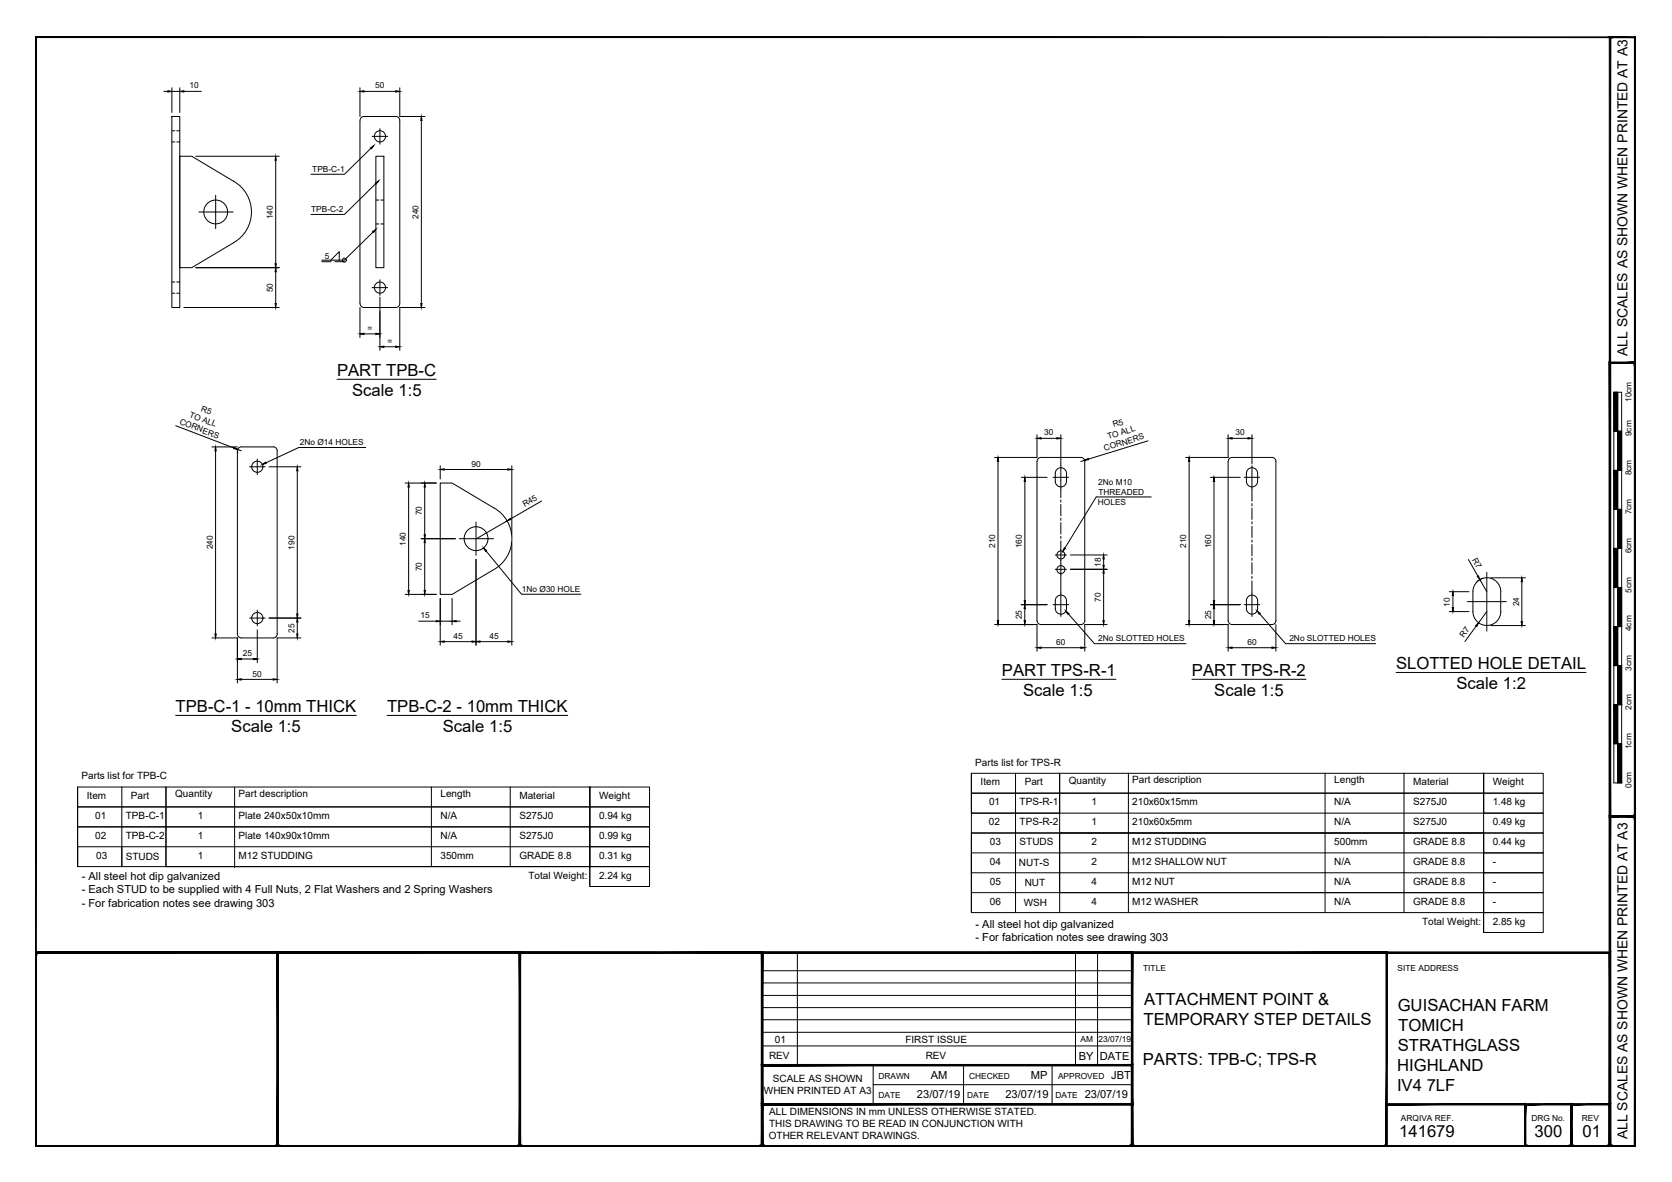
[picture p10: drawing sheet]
<svg xmlns="http://www.w3.org/2000/svg" width="420mm" height="297mm" viewBox="0 0 420 297" stroke-linecap="round" stroke-linejoin="round" font-family="sans-serif">
<!-- layer: PROPOSED OTHER USER 1 -->
<g fill="none" stroke="#000" stroke-width=".25">
<path d="M43.2 29.3h2v48h-2zM90.8 29.5l.7-.2h8a1.01 1.01 0 0 1 1 1v46a1.01 1.01 0 0 1-1.1 1h-7.9a1.04 1.04 0 0 1-1-1v-46zM94.5 39.3h2v28h-2zM58.6 45.5a8.9 8.9 0 0 1 .1 15.5l-10.5 6.3h-3v-28h3l10.5 6.2M59.7 113.3v46a1.01 1.01 0 0 0 1 1M60.6 112.3h8.1M60.7 112.3a1.01 1.01 0 0 0-1 1M68.7 112.3a1.01 1.01 0 0 1 1 1M69.6 113.3l.1 46a1.01 1.01 0 0 1-1 1h-8.1M260.9 115.3l.7-.3h10a.97 .97 0 0 1 1 1v39.9a1.01 1.01 0 0 1-1 1.1h-10a1.01 1.01 0 0 1-1-1.1v-39.9zM265.2 118.9a1.41 1.41 0 0 1 1.4-1.4 1.41 1.41 0 0 1 1.4 1.4M265.2 119v2"/>
<path d="M268 119v2M309.6 115h10a1.01 1.01 0 0 1 1 1v40a.97 .97 0 0 1-1 1h-10M309.6 115a1.01 1.01 0 0 0-1 1v39.9a1.01 1.01 0 0 0 1 1.1M313.2 118.9a1.41 1.41 0 0 1 1.4-1.4 1.41 1.41 0 0 1 1.4 1.4M313.2 119v2M316 119v2M124.1 127.6l-10.5-6.2h-3v28h3l10.5-6.3M124.1 127.6a8.9 8.9 0 0 1 0 15.5M265.2 121a1.41 1.41 0 0 0 1.4 1.4 1.41 1.41 0 0 0 1.4-1.4M313.2 121a1.41 1.41 0 0 0 1.4 1.4 1.41 1.41 0 0 0 1.4-1.4M265.2 152.9a1.41 1.41 0 0 0 1.4 1.4 1.41 1.41 0 0 0 1.4-1.4M265.2 153v-2a1.41 1.41 0 0 1 1.4-1.5 1.41 1.41 0 0 1 1.4 1.5v2"/>
<path d="M313.2 152.9a1.41 1.41 0 0 0 1.4 1.4 1.41 1.41 0 0 0 1.4-1.4M313.2 153v-2a1.41 1.41 0 0 1 1.4-1.5 1.41 1.41 0 0 1 1.4 1.5v2M371.2 146.2a3.5 3.5 0 0 1 3.8-.8 3.5 3.5 0 0 1 2.1 3.3v5a3.5 3.5 0 0 1-3.5 3.5 3.5 3.5 0 0 1-3.5-3.5v-5a3.5 3.5 0 0 1 1.1-2.5z"/>
<circle cx="95.5" cy="34.3" r="1.41"/>
<circle cx="54.2" cy="53.3" r="3"/>
<circle cx="95.5" cy="72.3" r="1.41"/>
<circle cx="64.7" cy="117.3" r="1.41"/>
<circle cx="119.6" cy="135.4" r="3"/>
<circle cx="266.6" cy="139.5" r="1.01"/>
<circle cx="64.7" cy="155.3" r="1.41"/>
<circle cx="266.6" cy="143.1" r="1.01"/>
</g>
<!-- layer: PROPOSED OTHER USER 1 - HIDDEN -->
<g fill="none" stroke="#000" stroke-width=".25">
<path d="M43.2 35.7h.7M43.2 32.9h.7M44.4 35.7h.8M44.4 32.9h.8M94.5 50.3h.7M94.5 56.3h.7M95.7 50.3h.8M95.7 56.3h.8M43.2 70.9h.7M43.2 73.7h.7M44.4 70.9h.8M44.4 73.7h.8"/>
<path d="M266.6 122.9v2.2M266.6 125.6v.6M266.6 126.8v2.8M266.6 130.2v.6M266.6 131.3v2.9M266.6 134.8v.5M266.6 135.9v2.2M314.6 122.9v3.1M314.6 126.5v.6M314.6 127.7v2.8M314.6 131.1v.6M314.6 132.2v2.9"/>
<path d="M314.6 135.7v.5M314.6 136.8v2.9M266.6 140.9v.8M266.6 144.5v4.5M314.6 140.3v.5M314.6 141.4v2.9M314.6 144.8v.6M314.6 146v3"/>
</g>
<!-- layer: TEXT AND DIMENSIONS -->
<g fill="none" stroke="#000" stroke-width=".25">
<path d="M41.2 23h1M43.2 23h2M43.2 22.1v6.2M45.2 22.1v6.2M46.2 23h4.4M49.2 39.3h21M90.5 22.1v7.2M91.5 23h7.9M93.2 37.3l-6.6 6.5h-8.5M93.5 34.3h3.9M95.5 32.3v3.9M100.5 22.1v7.2h6.3"/>
<path d="M105.9 30.3v46M50 53.3h8.6M54.2 49.1v8.4M69.3 40.3v26M93.7 58.3l-7.2 7.1h-5.7M94.4 46.1l-7.8 7.8h-8.5M46.2 77.3h24M49.2 67.3h21M69.3 68.3v8M80.9 65.8h2.3M83.1 65.4l2.1-2.2v2.2M84.2 65.8h2.3"/>
<path d="M90.5 77.3v7.5M93.5 72.3h3.9M95.5 70.3v3.9M95.5 74.7v13.3M106.8 77.3h-6.3v10.7M84.7 95.3h24.9M91.5 83.9h3M96.5 87.1h2.9M44.2 107l14.6 5.6M53.3 112.3h6.4M54.2 113.3v46M59.7 112.9l.9 .4"/>
<path d="M59.8 112.8l-.1 .5 .1 .5M62.7 117.3h3.9M64.7 115.4v3.9M67.6 117.3h8M74.7 118.3v36M91.9 112.5h-16.8l-8.3 3.8M110.6 117.1v3.3M111.6 118h16M128.6 117.1v17.3M250.8 116v40M256.6 120h6.5M260.6 109.2v5.8h-10.7"/>
<path d="M261.6 110.2h4M264.6 120h3.9M266.6 109.2v13.7M272.5 115.7l-.9 .3M288.5 110.8l-15 4.6M298.8 116v40M304.2 120h7.5M308.6 109.2v5.8h-10.7M309.6 110.2h4M312.7 120h3.9M314.6 109.2v7.4M314.6 117v5.9"/>
<path d="M101.8 121.4h7.8M102.7 122.4v26M105.8 135.4h8.6M106.7 122.4v12M106.7 136.4v12M115.4 135.4h8.6M119.6 131.2v8.4M122.2 138.5l8.8 10.8h15M127.4 130.9l-7.7 4.5M128.6 136.4v25.7M136.1 125.9l-7.8 4.5M257.5 121v30"/>
<path d="M265.2 139.5h2.8M266.6 138.1v2.8M269 139.5h9.2M289.3 124.9h-13.8l-7.9 12.8M305.1 121v30M62.7 155.3h3.9M64.7 153.4v3.9M64.7 158.3v8.2M67.6 155.3h8M74.7 156.3v3M101.8 149.4h7.8M105.2 156.1h4.4"/>
<path d="M110.6 150.4v11.7M110.6 156.1h3M113.6 150.4v6.6M114.6 156.1h1M119.6 140.6v21.5M249.9 157h10.7v6.7M256.6 152h6.5M257.5 153v3M264.6 152h3.9M265.2 143.1h2.8M266.6 141.7v2.8M266.6 149v5.9"/>
<path d="M268.5 154.3l6.5 7.5h23M269 143.1h9.2M277.3 140.5v1.5M277.3 144.1v11.9M278.2 157h-5.6v6.7M297.9 157h10.7v6.7M304.2 152h7.5M305.1 153v3M312.7 152h3.9M314.6 149v5.9M316.6 154.3l6.5 7.5h22.6M320.6 157v6.7"/>
<path d="M364.2 153.7h4.9M364.2 148.7h4.9M365.1 149.7v3M368.7 151.2h9.8M369 140.6l2.4 4.2M371 157.3l-2.9 3.9M371.9 145.7l1.7 3M372.6 145.3l-1.4 .9M373.6 143.8v14.8M373.6 153.7l-2.1 2.8M374.6 157.2h8.7M374.6 145.2h8.7"/>
<path d="M382.4 146.2v10M44.1 179.8h45.4M53.3 160.3h6.4v11.3M60.6 165.6h3.1M60.6 170.7h8.1M75.6 160.3h-6v11.3M97.3 179.8h45.4M111.6 161.2h7M120.6 161.2h7M251.8 170.7h28.6M261.6 162.8h10M299.5 170.7h28.7"/>
<path d="M309.6 162.8h10M350.8 169h47.8M19.5 197.8v20M30.6 197.8v20M41.7 197.8v20h106.5v-5M59 197.8v20.3M108.4 197.8v20M128.2 197.8v20M148.2 197.8h-128.7v5h128.7M148.2 197.8h15v5h-15zM148.2 197.8v15M244.1 194.3v10"/>
<path d="M255.2 194.3v35M266.3 194.3v35M283.6 194.3v35M333 194.3v35M352.8 194.3v35M372.8 194.3h-128.7v5h128.7M372.8 199.3h-128.7v5h128.7M372.8 194.3v10M372.8 194.3h15v5h-15zM372.8 199.3h15v5h-15zM19.5 217.8h128.7M19.5 212.8v5"/>
<path d="M148.2 207.8h-128.7v5h128.7M148.2 202.8h-128.7v5h128.7M148.2 202.8v20M148.2 202.8h15v5h-15zM148.2 207.8h15v5h-15zM148.2 212.8h15v5h-15zM148.2 217.8h15v5h-15zM244.1 209.3v15M244.1 214.3v5M255.2 214.3v5M266.3 204.3h-22.2v5h128.7M266.3 209.3h106.5"/>
<path d="M372.8 209.3h-128.7v5h128.7M372.8 214.3v5h-128.7v5M372.8 209.3h15v5h-15zM372.8 214.3h15v5h-15zM372.8 219.3h15v5h-15zM372.8 209.3v25h15v-5h-15v5M372.8 204.3h15v5h-15zM244.1 224.3v5h128.7v-5M244.1 224.3h128.7M244.1 224.3v5M372.8 224.3h15v5h-15z"/>
<circle cx="86.5" cy="65.4" r=".5"/>
</g>
<g fill="#000" stroke="#000" stroke-width=".25">
<path d="M42.2 22.8l1 .2-1 .1zM45.2 23l1-.2v.3zM90.5 23l1-.2v.3zM93.1 37.2l.8-.6-.6 .8zM99.4 22.8l1.1 .2-1.1 .1zM105.9 29.3l.2 1h-.4zM69.3 39.3l.1 1h-.3zM93.6 58.2l.9-.6-.6 .8zM94.3 46l.9-.6-.7 .8zM69.1 66.3h.3l-.1 1zM69.3 67.3l.1 1h-.3zM69.1 76.3h.3l-.1 1z"/>
<path d="M105.7 76.3h.4l-.2 1zM90.5 83.9l1-.2v.4zM94.5 83.7l1 .2-1 .2zM95.5 87.1l1-.1v.3zM99.4 87l1.1 .1-1.1 .2zM54.2 112.3l.1 1h-.3zM58.9 112.4l.8 .5-1-.1zM65.9 116.7l.9-.6 .1 .4zM74.7 117.3l.2 1h-.3zM110.6 118l1-.2v.3zM127.6 117.8l1 .2-1 .1zM250.8 115l.2 1h-.4z"/>
<path d="M260.6 110.2l1-.2v.3zM265.6 110l1 .2-1 .1zM272.5 115.7l1-.5v.3zM298.8 115l.2 1h-.4zM308.6 110.2l1-.2v.3zM313.6 110l1 .2-1 .1zM102.7 121.4l.2 1h-.4zM106.7 135.4l.2 1h-.3zM106.6 134.4h.3l-.2 1zM106.7 121.4l.2 1h-.3zM121.5 137.7l.8 .7-.3 .2zM127.4 130.9l.8-.6 .2 .3z"/>
<path d="M257.5 120l.2 1h-.3zM267.4 137.6l.3 .2-.6 .8zM305.1 120l.1 1h-.3zM54 159.3h.3l-.1 1zM74.7 155.3l.2 1h-.3zM74.6 159.3h.3l-.2 1zM74.6 154.3h.3l-.2 1zM102.5 148.4h.4l-.2 1zM106.6 148.4h.3l-.2 1zM109.6 156l1 .1-1 .2zM113.6 156.1l1-.1v.3zM250.6 156h.4l-.2 1z"/>
<path d="M257.5 152l.2 1h-.3zM257.4 156h.3l-.2 1zM257.4 151h.3l-.2 1zM267.9 153.6l.7 .6-.2 .2zM277.3 143.1l.2 1h-.3zM277.2 156h.3l-.2 1zM277.2 142h.3l-.2 1.1zM277.3 139.5l.2 1h-.3zM298.6 156h.4l-.2 1zM305.1 152l.1 1h-.3zM304.9 156h.3l-.1 1zM304.9 151h.3l-.1 1z"/>
<path d="M315.9 153.5l.8 .7-.3 .2zM364.9 152.7h.4l-.2 1zM365.1 148.7l.2 1h-.4zM370.8 157.2l.7-.7-.4 .9zM371.2 144.9l.3-.2 .4 1zM382.3 156.2h.3l-.2 1zM382.4 145.2l.2 1h-.3zM59.7 165.6l.9-.1v.3zM59.7 170.7l.9-.1v.3zM63.7 165.5l1 .1-1 .2zM68.7 170.6l.9 .1-.9 .2zM110.6 161.2l1-.1v.3z"/>
<path d="M118.6 161.1l1 .1-1 .2zM119.6 161.2l1-.1v.3zM127.6 161.1l1 .1-1 .2zM260.6 162.8l1-.2v.3zM271.6 162.6l1 .2-1 .1zM308.6 162.8l1-.2v.3zM319.6 162.6l1 .2-1 .1z"/>
</g>
<!-- layer: 0 -->
<g fill="none" stroke="#000" stroke-width=".25">
<path d="M405.5 98.6h2v98.1h-2zM406.5 98.6v98.1M405.5 118.2h2M405.5 108.4h2M405.5 137.8h2M405.5 128h2M405.5 157.5h2M405.5 147.7h2M405.5 177.1h2M405.5 167.3h2M405.5 186.9h2M200.4 239.4v28.3"/>
<path d="M270.3 239.4v28.3M275.8 239.4v28.3M191.5 250.1h93M191.5 247h93M191.5 243.9h93M191.5 256.3h93M191.5 253.2h93M191.5 259.4h93M191.5 262.8h93M219.4 267.7v9.8M219.4 272.6h65.1M242.1 267.7v9.8"/>
<path d="M264.4 267.7v9.8"/>
</g>
<g fill="#000" stroke="#000" stroke-width=".25">
<path d="M8.9 9.3l.2 .1h401.6zM8.9 9.3h402l-.2 .1z"/>
<path d="M404.4 9.3l.3 .1zM404.4 9.3l.3 .1-.3 278.6zM404.7 9.4l-.3 278.6 .3-.1zM404.4 288l.3-.1z"/>
<path d="M404.6 9.3l.1 .1h6zM404.6 9.3h6.3l-.2 .1z"/>
<path d="M410.7 9.4v278.5l.2-278.6zM410.9 9.3v278.7l-.2-.1z"/>
<path d="M410.7 9.4v278.5l.2-278.6zM410.9 9.3v278.7l-.2-.1z"/>
<path d="M404.4 91l.3 .3 6.2-.3zM404.7 91.3l6.2-.3-.2 .3zM410.9 91l-.2 .3z"/>
<path d="M404.4 91l.3 114v-113.7zM404.4 91l.3 114-.3 .3z"/>
<path d="M405.5 98.6l1 9.8v-9.8zM405.5 98.6l1 9.8h-1z"/>
<path d="M410.9 91.1l-.2 .2 .2 113.9zM410.7 91.3l.2 113.9-.2-.2zM410.7 205l.2 .3zM404.7 205h6l.2 .3zM404.7 205l-.3 .3h6.5z"/>
<path d="M405.5 118.2l1 9.8v-9.8zM405.5 118.2l1 9.8h-1z"/>
<path d="M406.5 108.4l1 9.8v-9.8zM406.5 108.4l1 9.8h-1z"/>
<path d="M405.5 137.8l1 9.8v-9.8zM405.5 137.8l1 9.8h-1z"/>
<path d="M406.5 128l1 9.8v-9.8zM406.5 128l1 9.8h-1z"/>
<path d="M405.5 157.5l1 9.8v-9.8zM405.5 157.5l1 9.8h-1z"/>
<path d="M406.5 147.6l1 9.9v-9.9zM406.5 147.6l1 9.9h-1z"/>
<path d="M405.5 177.1l1 9.8v-9.8zM405.5 177.1l1 9.8h-1z"/>
<path d="M406.5 167.3l1 9.8v-9.8zM406.5 167.3l1 9.8h-1z"/>
<path d="M406.5 186.9l1 9.8v-9.8zM406.5 186.9l1 9.8h-1z"/>
<path d="M404.4 205l.3 .3 6.2-.3zM404.7 205.3l6.2-.3-.2 .3zM410.9 205l-.2 .3z"/>
<path d="M410.9 205.1l-.2 .2 .2 82.7zM410.7 205.3l.2 82.7-.2-.1zM410.7 287.9l.2 .1z"/>
<path d="M8.9 239.2l.2 .4zM8.9 239.2l395.5 .4h-395.3zM8.9 239.2l395.5 .4 .3-.4z"/>
<path d="M9.1 239.6h60.5l.3-.4zM8.9 239.2h61l-60.8 .4zM8.9 239.2l.2 .4z"/>
<path d="M69.9 239.6h60.6l.3-.4zM69.6 239.2h61.2l-60.9 .4zM69.6 239.2l.3 48.7v-48.3zM69.6 239.2l.3 48.7-.3 .1zM69.6 288l.3-.1z"/>
<path d="M130.8 239.6h60.5l.4-.4zM130.5 239.2h61.2l-60.9 .4zM130.5 239.2l.3 48.7v-48.3zM130.5 239.2l.3 48.7-.3 .1zM130.5 288l.3-.1z"/>
<path d="M191.7 239.6h92.6l.4-.4zM191.3 239.2h93.4l-93 .4zM191.3 239.2l.4 48.7v-48.3zM191.3 239.2l.4 48.7-.4 .1zM191.3 288l.4-.1z"/>
<path d="M284.7 239.6h63.6l.3-.4zM284.3 239.2h64.3l-63.9 .4zM284.3 239.2l.4 48.7v-48.3zM284.3 239.2l.4 48.7-.4 .1zM284.3 288l.4-.1z"/>
<path d="M404.7 239.2l-.3 .4 .3 48.4zM404.4 239.6l.3 48.4-.3-.1zM404.4 287.9l.3 .1z"/>
<path d="M191.3 277.3l.4 .4 93-.4zM191.7 277.7l93-.4-.4 .4zM284.7 277.3l-.4 .4 .4 10.3zM284.3 277.7l.4 10.3-.4-.1zM284.3 287.9l.4 .1z"/>
<path d="M191.3 277.7h93.4l-.4-.4zM191.3 277.7l.4-.4h92.6zM191.3 267.5v10.2l.4-.4zM191.3 267.5l.4 .4v9.4zM191.3 267.5l.4 .4 93-.4zM191.7 267.9l93-.4-.4 .4zM284.7 267.5l-.4 .4 .4 9.8zM284.3 267.9l.4 9.8-.4-.4z"/>
<path d="M383.1 277.3l.3 .4 11.7-.4zM383.4 277.7l11.7-.4-.4 .4zM394.7 277.7l.4 10.3v-10.7zM394.7 277.7l.4 10.3-.4-.1zM394.7 287.9l.4 .1z"/>
<path d="M348.5 277.7h34.8v-.4zM348.5 277.3h34.8l-34.8 .4z"/>
<path d="M394.7 277.3l.4 .4 9.6-.4zM395.1 277.7l9.6-.4-.3 .4zM404.7 277.3l-.3 .4 .3 10.3zM404.4 277.7l.3 10.3-.3-.1zM404.4 287.9l.3 .1z"/>
<path d="M9.1 9.4l-.2 278.6 .2-.1zM8.9 9.3l.2 .1-.2 278.6z"/>
<path d="M9.1 239.6l-.2 48.4 .2-.1zM8.9 239.4l.2 .2-.2 48.4z"/>
<path d="M9.1 287.9l60.7 .1-.2-.1zM9.1 287.9l60.7 .1h-60.9z"/>
<path d="M69.6 287.9l.3 .1zM69.9 239.2v48.8l-.3-.1zM69.9 239.2l-.3 .4v48.3z"/>
<path d="M69.9 287.9l60.7 .1-.1-.1zM69.9 287.9l60.7 .1h-60.8z"/>
<path d="M130.5 287.9l.3 .1zM130.8 239.2v48.8l-.3-.1zM130.8 239.2l-.3 .4v48.3z"/>
<path d="M130.8 287.9l60.7 .1-.2-.1zM130.8 287.9l60.7 .1h-60.9z"/>
<path d="M191.3 287.9l.4 .1zM191.7 239.2v48.8l-.4-.1zM191.3 239.6v48.3l.4-48.7z"/>
<path d="M191.7 287.9l92.8 .1-.2-.1zM191.7 287.9l92.8 .1h-93z"/>
<path d="M284.3 287.9l.4 .1zM284.7 239.2v48.8l-.4-.1zM284.7 239.2l-.4 .4v48.3z"/>
<path d="M191.5 288h93l-.2-.1zM191.5 288l.2-.1h92.6zM191.3 288l.4-.1zM191.7 277.7v10.2l-.4 .1zM191.3 277.3v10.7l.4-10.3z"/>
<path d="M284.7 287.9l63.8 .1-.2-.1zM284.7 287.9l63.8 .1h-64z"/>
<path d="M348.3 287.9l.3 .1zM348.6 239.2v48.8l-.3-.1zM348.6 239.2l-.3 .4v48.3z"/>
<path d="M383.3 288h11.6l-.2-.1zM383.4 287.9h11.3l-11.4 .1zM383.1 288l.3-.1zM383.4 277.7v10.2l-.3 .1zM383.1 277.3v10.7l.3-10.3z"/>
<path d="M8.9 288h395.7l-.2-.1zM8.9 288l.2-.1h395.3zM8.9 239.4v48.6l.2-.1zM8.9 239.4l.2 .2v48.3z"/>
<path d="M394.9 288h9.7l-.2-.1zM394.9 288l.2-.1h9.3zM394.7 288l.4-.1zM395.1 277.7v10.2l-.4 .1zM394.7 277.3v10.7l.4-10.3z"/>
<path d="M9.1 287.9l401.8 .1-.2-.1zM9.1 287.9l401.8 .1h-402z"/>
<path d="M404.7 287.9l6.2 .1-.2-.1zM404.7 287.9l6.2 .1h-6.3z"/>
<path d="M404.6 288h6.3l-.2-.1zM404.7 287.9h6l-6.1 .1zM404.4 288l.3-.1zM404.7 205.3v82.6l-.3 .1zM404.4 205v83l.3-82.7z"/>
</g>
<g font-size="4.2">
<text x="84.7" y="94.4">PART TPB-C</text>
<text x="88.5" y="99.5">Scale 1:5</text>
<text x="251.8" y="169.8">PART TPS-R-1</text>
<text x="299.5" y="169.8">PART TPS-R-2</text>
<text x="350.8" y="168.1">SLOTTED HOLE DETAIL</text>
<text x="366" y="173.2">Scale 1:2</text>
<text x="44.1" y="178.9">TPB-C-1 - 10mm THICK</text>
<text x="97.3" y="178.9">TPB-C-2 - 10mm THICK</text>
<text x="257.1" y="174.9">Scale 1:5</text>
<text x="305.1" y="174.9">Scale 1:5</text>
<text x="58.1" y="184">Scale 1:5</text>
<text x="111.3" y="184">Scale 1:5</text>
<text x="287.4" y="257.5">TEMPORARY STEP DETAILS</text>
<text x="287.5" y="252.5">ATTACHMENT POINT &amp;</text>
<text x="351.2" y="254">GUISACHAN FARM</text>
<text x="351.4" y="259.1">TOMICH</text>
<text x="287.2" y="267.5">PARTS: TPB-C; TPS-R</text>
<text x="351.1" y="269.2">HIGHLAND</text>
<text x="351.3" y="264.1">STRATHGLASS</text>
<text x="351.1" y="274.2">IV4 7LF</text>
<text x="351.6" y="285.7">141679</text>
<text x="385.6" y="285.7">300</text>
<text x="397.7" y="285.7">01</text>
</g>
<g font-size="3.5">
<text x="409" y="89.4" transform="rotate(-90 409 89.4)">ALL SCALES AS SHOWN WHEN PRINTED AT A3</text>
<text x="409" y="286.3" transform="rotate(-90 409 286.3)">ALL SCALES AS SHOWN WHEN PRINTED AT A3</text>
</g>
<g font-size="2.8">
<text x="20.5" y="221.1">- All steel hot dip galvanized</text>
<text x="20.5" y="224.5">- Each STUD to be supplied with 4 Full Nuts, 2 Flat Washers and 2 Spring Washers</text>
<text x="20.5" y="227.9">- For fabrication notes see drawing 303</text>
<text x="245.1" y="233.2">- All steel hot dip galvanized</text>
<text x="245.1" y="236.5">- For fabrication notes see drawing 303</text>
<text x="271.1" y="266.3">BY</text>
<text x="276.4" y="266.3">DATE</text>
<text x="233.9" y="271.1">AM</text>
<text x="259" y="271.1">MP</text>
<text x="279.3" y="271.1">JBT</text>
<text x="230.4" y="276">23/07/19</text>
<text x="252.7" y="276">23/07/19</text>
<text x="272.6" y="276">23/07/19</text>
</g>
<g font-size="2.5">
<text x="20.5" y="195.9">Parts list for TPB-C</text>
<text x="245.1" y="192.4">Parts list for TPS-R</text>
<text x="246.4" y="197.4">Item</text>
<text x="257.5" y="197.4">Part</text>
<text x="268.6" y="196.9">Quantity</text>
<text x="284.5" y="196.9">Part description</text>
<text x="335.3" y="196.9">Length</text>
<text x="355.1" y="197.4">Material</text>
<text x="375.1" y="197.4">Weight</text>
<text x="21.8" y="200.8">Item</text>
<text x="32.9" y="200.8">Part</text>
<text x="44" y="200.3">Quantity</text>
<text x="59.9" y="200.3">Part description</text>
<text x="110.7" y="200.3">Length</text>
<text x="130.5" y="200.8">Material</text>
<text x="150.5" y="200.8">Weight</text>
<text x="248.5" y="202.4">01</text>
<text x="256.2" y="202.4">TPS-R-1</text>
<text x="274.3" y="202.4">1</text>
<text x="284.5" y="202.4">210x60x15mm</text>
<text x="335.3" y="202.4">N/A</text>
<text x="355.1" y="202.4">S275J0</text>
<text x="375.1" y="202.4">1.48 kg</text>
<text x="23.9" y="205.9">01</text>
<text x="31.6" y="205.9">TPB-C-1</text>
<text x="49.7" y="205.9">1</text>
<text x="59.9" y="205.8">Plate 240x50x10mm</text>
<text x="110.7" y="205.8">N/A</text>
<text x="130.5" y="205.8">S275J0</text>
<text x="150.5" y="205.8">0.94 kg</text>
<text x="248.5" y="207.4">02</text>
<text x="256.2" y="207.4">TPS-R-2</text>
<text x="274.3" y="207.4">1</text>
<text x="284.5" y="207.4">210x60x5mm</text>
<text x="335.3" y="207.4">N/A</text>
<text x="355.1" y="207.4">S275J0</text>
<text x="375.1" y="207.4">0.49 kg</text>
<text x="23.9" y="210.9">02</text>
<text x="24.2" y="215.8">03</text>
<text x="31.6" y="210.9">TPB-C-2</text>
<text x="49.7" y="215.9">1</text>
<text x="49.7" y="210.9">1</text>
<text x="59.9" y="210.9">Plate 140x90x10mm</text>
<text x="59.9" y="215.9">M12 STUDDING</text>
<text x="110.7" y="215.9">350mm</text>
<text x="110.7" y="210.9">N/A</text>
<text x="130.5" y="215.9">GRADE 8.8</text>
<text x="130.5" y="210.9">S275J0</text>
<text x="150.5" y="210.8">0.99 kg</text>
<text x="150.5" y="215.8">0.31 kg</text>
<text x="248.8" y="212.4">03</text>
<text x="256.2" y="212.4">STUDS</text>
<text x="274.3" y="212.4">2</text>
<text x="284.5" y="212.3">M12 STUDDING</text>
<text x="335.3" y="212.4">500mm</text>
<text x="355.1" y="212.4">GRADE 8.8</text>
<text x="375.1" y="212.4">0.44 kg</text>
<text x="31.6" y="216.2">STUDS</text>
<text x="132.8" y="220.8">Total Weight:</text>
<text x="150.5" y="220.8">2.24 kg</text>
<text x="248.8" y="217.4">04</text>
<text x="256.1" y="217.7">NUT-S</text>
<text x="274.3" y="217.4">2</text>
<text x="284.5" y="217.4">M12 SHALLOW NUT</text>
<text x="335.3" y="217.4">N/A</text>
<text x="355.1" y="217.4">GRADE 8.8</text>
<text x="375.1" y="217.4">-</text>
<text x="248.8" y="222.4">05</text>
<text x="248.8" y="227.4">06</text>
<text x="257.2" y="227.7">WSH</text>
<text x="257.5" y="222.6">NUT</text>
<text x="274.3" y="222.4">4</text>
<text x="274.3" y="227.4">4</text>
<text x="284.5" y="222.4">M12 NUT</text>
<text x="284.5" y="227.4">M12 WASHER</text>
<text x="335.3" y="222.4">N/A</text>
<text x="335.3" y="227.4">N/A</text>
<text x="355.1" y="222.4">GRADE 8.8</text>
<text x="355.1" y="227.4">GRADE 8.8</text>
<text x="375.1" y="222.4">-</text>
<text x="375.1" y="227.4">-</text>
<text x="357.4" y="232.4">Total Weight:</text>
<text x="375.1" y="232.4">2.85 kg</text>
<text x="194.7" y="262">01</text>
<text x="227.5" y="262">FIRST ISSUE</text>
<text x="193.3" y="266.2">REV</text>
<text x="232.6" y="266.2">REV</text>
<text x="192" y="275">WHEN PRINTED AT A3</text>
<text x="194.2" y="272">SCALE AS SHOWN</text>
<text x="193.3" y="280.3">ALL DIMENSIONS IN mm UNLESS OTHERWISE STATED.</text>
<text x="193.2" y="286.3">OTHER RELEVANT DRAWINGS.</text>
<text x="193.3" y="283.3">THIS DRAWING TO BE READ IN CONJUNCTION WITH</text>
</g>
<g font-size="2.1">
<text x="47.7" y="22.2">10</text>
<text x="94.3" y="22.2">50</text>
<text x="78.5" y="43.3">TPB-C-1</text>
<text x="78.2" y="53.3">TPB-C-2</text>
<text x="68.5" y="55.1" transform="rotate(-90 68.5 55.1)">140</text>
<text x="105.2" y="55" transform="rotate(-90 105.2 55)">240</text>
<text x="81.6" y="65">5</text>
<text x="68.5" y="73.4" transform="rotate(-90 68.5 73.4)">50</text>
<text x="92.4" y="83.2">=</text>
<text x="97.4" y="86.4">=</text>
<text x="409.9" y="101" transform="rotate(-90 409.9 101)">10cm</text>
<text x="45" y="106.5" transform="rotate(21 45 106.5)">CORNERS</text>
<text x="47.4" y="104.7" transform="rotate(21 47.4 104.7)">TO ALL</text>
<text x="50.4" y="103.2" transform="rotate(21 50.4 103.2)">R5</text>
<text x="279.9" y="107.4" transform="rotate(-17 279.9 107.4)">R5</text>
<text x="75.3" y="112">2No Ø14 HOLES</text>
<text x="262.4" y="109.4">30</text>
<text x="277.7" y="113.3" transform="rotate(-17 277.7 113.3)">CORNERS</text>
<text x="278.5" y="110.4" transform="rotate(-17 278.5 110.4)">TO ALL</text>
<text x="310.5" y="109.4">30</text>
<text x="409.9" y="109.6" transform="rotate(-90 409.9 109.6)">9cm</text>
<text x="118.5" y="117.2">90</text>
<text x="409.9" y="119.5" transform="rotate(-90 409.9 119.5)">8cm</text>
<text x="276" y="121.8">2No M10</text>
<text x="276" y="124.3">THREADED</text>
<text x="106" y="129.5" transform="rotate(-90 106 129.5)">70</text>
<text x="131.9" y="127.5" transform="rotate(-30 131.9 127.5)">R45</text>
<text x="275.9" y="126.9">HOLES</text>
<text x="409.9" y="129.3" transform="rotate(-90 409.9 129.3)">7cm</text>
<text x="102" y="137.2" transform="rotate(-90 102 137.2)">140</text>
<text x="250.1" y="137.7" transform="rotate(-90 250.1 137.7)">210</text>
<text x="256.8" y="137.8" transform="rotate(-90 256.8 137.8)">160</text>
<text x="298.1" y="137.7" transform="rotate(-90 298.1 137.7)">210</text>
<text x="304.3" y="137.8" transform="rotate(-90 304.3 137.8)">160</text>
<text x="53.5" y="138" transform="rotate(-90 53.5 138)">240</text>
<text x="74" y="138.1" transform="rotate(-90 74 138.1)">190</text>
<text x="106" y="143.6" transform="rotate(-90 106 143.6)">70</text>
<text x="276.6" y="142.5" transform="rotate(-90 276.6 142.5)">18</text>
<text x="369.9" y="140.7" transform="rotate(61 369.9 140.7)">R7</text>
<text x="409.9" y="139.1" transform="rotate(-90 409.9 139.1)">6cm</text>
<text x="131.2" y="148.8">1No Ø30 HOLE</text>
<text x="409.9" y="148.9" transform="rotate(-90 409.9 148.9)">5cm</text>
<text x="105.7" y="155.4">15</text>
<text x="256.8" y="155.6" transform="rotate(-90 256.8 155.6)">25</text>
<text x="276.6" y="151.2" transform="rotate(-90 276.6 151.2)">70</text>
<text x="304.3" y="155.6" transform="rotate(-90 304.3 155.6)">25</text>
<text x="364.4" y="152.4" transform="rotate(-90 364.4 152.4)">10</text>
<text x="381.7" y="152.3" transform="rotate(-90 381.7 152.3)">24</text>
<text x="74" y="159" transform="rotate(-90 74 159)">25</text>
<text x="114" y="160.5">45</text>
<text x="123" y="160.5">45</text>
<text x="276" y="161">2No SLOTTED HOLES</text>
<text x="324" y="161">2No SLOTTED HOLES</text>
<text x="367.9" y="160.4" transform="rotate(-54 367.9 160.4)">R7</text>
<text x="409.9" y="158.6" transform="rotate(-90 409.9 158.6)">4cm</text>
<text x="61" y="164.9">25</text>
<text x="265.4" y="162">60</text>
<text x="313.5" y="162">60</text>
<text x="63.5" y="170">50</text>
<text x="409.9" y="168.6" transform="rotate(-90 409.9 168.6)">3cm</text>
<text x="409.9" y="178.3" transform="rotate(-90 409.9 178.3)">2cm</text>
<text x="409.9" y="188.3" transform="rotate(-90 409.9 188.3)">1cm</text>
<text x="409.9" y="198" transform="rotate(-90 409.9 198)">0cm</text>
<text x="287.3" y="243.9">TITLE</text>
<text x="351.2" y="243.9">SITE ADDRESS</text>
<text x="271.5" y="261.9">AM</text>
<text x="276.1" y="261.9">23/07/19</text>
<text x="220.8" y="271.1">DRAWN</text>
<text x="243.5" y="271.1">CHECKED</text>
<text x="265.9" y="271.1">APPROVED</text>
<text x="220.8" y="276">DATE</text>
<text x="243" y="276">DATE</text>
<text x="265.2" y="276">DATE</text>
<text x="352.1" y="281.6">ARQIVA REF.</text>
<text x="384.8" y="281.6">DRG No.</text>
<text x="397.5" y="281.6">REV</text>
</g>
</svg>
